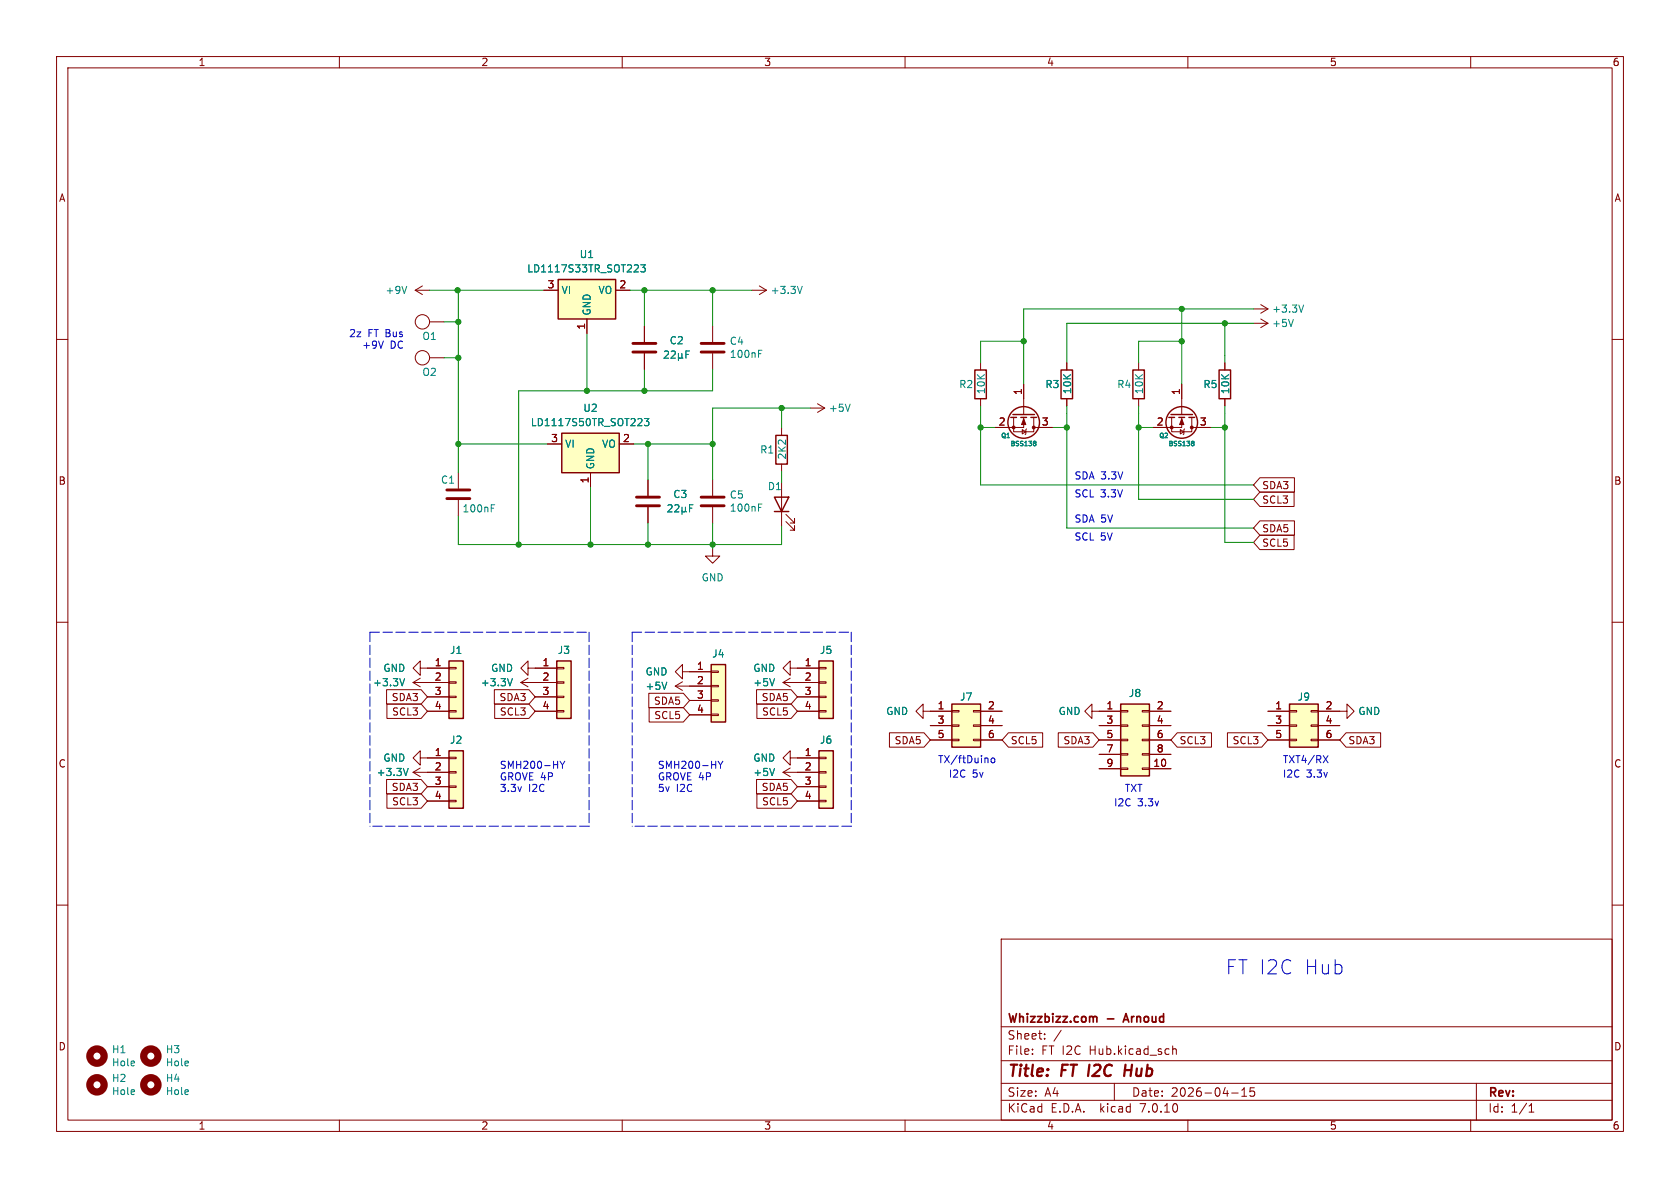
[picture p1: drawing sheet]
<svg xmlns="http://www.w3.org/2000/svg" width="297mm" height="210mm" viewBox="0 0 297 210" stroke-linecap="round" stroke-linejoin="round" font-family="sans-serif">
<g fill="none" stroke="#840000" stroke-width=".18">
<path d="M10 10h277v190h-277zM12 12h273v186h-273zM60 10v2M110 10v2M160 10v2M210 10v2M260 10v2M10 60h2M73.4 51.3h2.5M73.4 51.3l1.3 .8M74.7 50.5l-1.3 .8M75.9 56.9h2.6"/>
<path d="M96.1 51.3h2.6M103.8 56.4v2.5M108.8 51.3h2.6M113.9 57.7v2.8M126 57.7v2.8M133 51.3h2.5M134.2 50.5l1.3 .8M135.5 51.3l-1.3 .8M221.6 57.2h2.6M221.6 54.6h2.6M222.9 56.4l1.3 .8M222.9 53.8l1.3 .8"/>
<path d="M224.2 57.2l-1.3 .7M224.2 54.6l-1.3 .8M285 60h2M75.9 63.2h2.6M96.8 78.5h2.5M109.5 78.5h2.5M113.9 62.5v2.8M126 62.5v2.8M138.2 75.7v1.3M143.3 72.1h2.5M144.5 71.4l1.3 .7M145.8 72.1l-1.3 .8"/>
<path d="M173.4 64.1v1.3M173.4 70.5v1.3M179.2 73.8v2.5h3.6v-2.5M180.7 75.9l.7 .4-.7 .4zM181 73.8v1.8h-5.1M181 67.9v5.4M181.5 75.8l-.1 .1v.8l-.2 .1M182.8 75.6h3.3M188.6 64.1v1.3M188.6 70.5v1.3M201.3 64.1v1.3M201.3 70.5v1.3"/>
<path d="M207.1 73.8v2.5h3.6v-2.5M208.7 75.9l.6 .4-.6 .4zM208.9 73.8v1.8h-5.1M208.9 67.9v5.4M209.4 75.8l-.1 .1v.8l-.1 .1M210.7 75.6h3.3M216.5 64.1v1.3M216.5 70.5v1.3M81 83.6v2.8M81 88.4v2.8M104.4 83.6v2.5M114.6 84.8v2.8"/>
<path d="M114.6 89.7v2.8M126 97v1.3h1.3l-1.3 1.3-1.3-1.3h1.3M126 84.8v2.8M126 89.7v2.8M138.2 82v1.3M138.2 85.3v7.7M138.9 92.2l1.6 1.5v-.7v.7h-.8M138.9 90.9l1.6 1.6v-.8v.8h-.8M222.7 84.5h6.1v2.5h-6.1l-1.1-1.3zM222.7 87h6.1v2.5h-6.1l-1.1-1.2zM222.7 92.1h6.1v2.5h-6.1l-1.1-1.3zM222.7 94.6h6.1v2.6h-6.1l-1.1-1.3z"/>
<path d="M10 110h2M74.3 118.1v-1.3l-1.3 1.3 1.3 1.3v-1.3h5.1M74.3 119.9l-1.3 .8M79.4 118h1.2v.2h-1.2zM93.3 118.1v-1.3l-1.2 1.3 1.2 1.3v-1.3h5.1M93.3 119.9l-1.2 .8M98.4 118h1.3v.2h-1.3zM120.6 118.7v-1.2l-1.2 1.2 1.2 1.3v-1.3h5.1M125.7 118.6h1.3v.3h-1.3zM139.7 118.1v-1.3l-1.3 1.3 1.3 1.3v-1.3h5.1M139.7 119.9l-1.3 .8M144.8 118h1.2v.2h-1.2z"/>
<path d="M285 110h2M68.3 137.8h6.2l1.1 1.3-1.1 1.2h-6.2zM68.3 121.9h6.2l1.1 1.3-1.1 1.3h-6.2zM68.4 124.5h6.1l1.1 1.2-1.1 1.3h-6.1zM73 136.5h6.4M73 136.5l1.3 .8M73 120.7h6.4M73 120.7l1.3 .7M74.3 134v-1.3l-1.3 1.3 1.3 1.3v-1.3h5.1M74.3 135.8l-1.3 .7M75.6 139.1h3.8M75.6 123.2h3.8"/>
<path d="M75.6 125.7h3.8M79.4 138.9h1.2v.3h-1.2zM79.4 136.4h1.2v.3h-1.2zM79.4 133.9h1.2v.2h-1.2zM79.4 125.6h1.2v.3h-1.2zM79.4 123.1h1.2v.2h-1.2zM79.4 120.5h1.2v.3h-1.2zM87.4 121.9h6.1l1.1 1.3-1.1 1.3h-6.1zM87.5 124.5h6l1.1 1.2-1.1 1.3h-6zM92.1 120.7l1.2 .7M92.1 120.7h6.3M94.6 123.2h3.8"/>
<path d="M94.6 125.7h3.8M98.4 125.6h1.3v.3h-1.3zM98.4 123.1h1.3v.2h-1.3zM98.4 120.5h1.3v.3h-1.3zM114.7 122.6h6.1l1.1 1.2-1.1 1.3h-6.1zM114.8 125.1h6l1.1 1.3-1.1 1.2h-6zM119.4 121.3h6.3M119.4 121.3l1.2 .7M120.6 120.5l-1.2 .8M121.9 123.8h3.8M121.9 126.4h3.8M125.7 126.2h1.3v.3h-1.3z"/>
<path d="M125.7 123.7h1.3v.3h-1.3zM125.7 121.2h1.3v.2h-1.3zM133.7 121.9h6.2l1.1 1.3-1.1 1.3h-6.2zM133.7 137.8h6.2l1.1 1.3-1.1 1.2h-6.2zM133.8 124.5h6.1l1.1 1.2-1.1 1.3h-6.1zM138.4 136.5h6.4M138.4 120.7h6.4M138.4 136.5l1.3 .8M138.4 120.7l1.3 .7M139.7 134v-1.3l-1.3 1.3 1.3 1.3v-1.3h5.1M139.7 135.8l-1.3 .7M141 139.1h3.8"/>
<path d="M141 123.2h3.8M141 125.7h3.8M144.8 138.9h1.2v.3h-1.2zM144.8 136.4h1.2v.3h-1.2zM144.8 133.9h1.2v.2h-1.2zM144.8 125.6h1.2v.3h-1.2zM144.8 123.1h1.2v.2h-1.2zM144.8 120.5h1.2v.3h-1.2zM157.2 129.5h6.2l1.1 1.3-1.1 1.3h-6.2zM163.2 125.7v-1.2l-1.3 1.2 1.3 1.3v-1.3h5.1M164.5 128.3h3.8M164.5 130.8h3.8"/>
<path d="M168.3 130.7h1.2v.2h-1.2zM168.3 128.1h1.2v.3h-1.2zM168.3 125.6h1.2v.3h-1.2zM172.1 130.7h1.3v.2h-1.3zM172.1 128.1h1.3v.3h-1.3zM172.1 125.6h1.3v.3h-1.3zM173.4 125.7h3.8M173.4 128.3h3.8M173.4 130.8h3.8M178.3 129.5h6v2.6h-6l-1.1-1.3zM187.1 129.5h6.1l1.1 1.3-1.1 1.3h-6.1zM193 125.7v-1.2l-1.2 1.2 1.2 1.3v-1.3h5.1"/>
<path d="M194.3 128.3h3.8M194.3 130.8h3.8M194.3 135.9h3.8M194.3 133.4h3.8M198.1 135.8h1.3v.2h-1.3zM198.1 133.2h1.3v.3h-1.3zM198.1 130.7h1.3v.2h-1.3zM198.1 128.1h1.3v.3h-1.3zM198.1 125.6h1.3v.3h-1.3zM201.9 135.8h1.3v.2h-1.3zM201.9 133.2h1.3v.3h-1.3zM201.9 130.7h1.3v.2h-1.3z"/>
<path d="M201.9 128.1h1.3v.3h-1.3zM201.9 125.6h1.3v.3h-1.3zM203.2 125.7h3.8M203.2 128.3h3.8M203.2 130.8h3.8M203.2 135.9h3.8M203.2 133.4h3.8M208.1 129.5h6.1v2.6h-6.1l-1.1-1.3zM217 129.5h6l1.2 1.3-1.2 1.3h-6zM224.2 125.7h3.8M224.2 128.3h3.8M224.2 130.8h3.8"/>
<path d="M228 130.7h1.2v.2h-1.2zM228 128.1h1.2v.3h-1.2zM228 125.6h1.2v.3h-1.2zM231.8 130.7h1.2v.2h-1.2zM231.8 128.1h1.2v.3h-1.2zM231.8 125.6h1.2v.3h-1.2zM233 125.7h5.1v-1.2l1.3 1.2-1.3 1.3v-1.3M233 128.3h3.9M233 130.8h3.9M238 129.5h6.1v2.6h-6.1l-1.1-1.3zM10 160h2M68.4 140.3h6.1l1.1 1.3-1.1 1.3h-6.1z"/>
<path d="M75.6 141.6h3.8M79.4 141.5h1.2v.2h-1.2zM133.8 140.3h6.1l1.1 1.3-1.1 1.3h-6.1zM141 141.6h3.8M144.8 141.5h1.2v.2h-1.2zM285 160h2M177 166h108v32h-108zM60 198v2M110 198v2M160 198v2M177 194.5h108M177 191.5h108"/>
<path d="M177 187.5h108M177 181.5h108M182.5 186.3v.1M182.5 185.5v.1M184.7 183.6v.1M184.7 182.8v.1M187.6 182.1l-1.3 2M197 191.5v3M207.3 184.9v1.5M207.3 185.5l.2-.1 .4 .1 .1 .9M210 198v2M217.7 193.2h1.2"/>
<path d="M219.5 193.8h.9M219.5 192.7l.5-.4v1.5M221.7 192.3h-.7v.7l.2-.1h.5l.1 .3-.1 .5-.2 .1-.5-.1M260 198v2M261 191.5v6.5M270.3 196.6h.9M270.3 195.5l.4-.4v1.5"/>
<circle cx="74.7" cy="56.9" r="1.27"/>
<circle cx="74.7" cy="63.2" r="1.27"/>
</g>
<path d="M198.9 189.2h1.1M199 188.2l-.3 2" fill="none" stroke="#840000" stroke-width=".4"/>
<path d="M193.3 179.8h.5l.1 .9M199.1 179.2l-.5 1.5M198.7 180.3h.7" fill="none" stroke="#840000" stroke-width=".3"/>
<g fill="#ffffc2" stroke="#ffffc2" stroke-width=".18">
<path d="M79.4 132.7h2.5v10.2h-2.5z"/>
<path d="M79.4 116.8h2.5v10.2h-2.5z"/>
<path d="M98.4 116.8h2.6v10.2h-2.6z"/>
<path d="M168.3 124.5h5.1v7.6h-5.1z"/>
<path d="M228 124.5h5v7.6h-5z"/>
<path d="M198.1 124.5h5.1v12.7h-5.1z"/>
<path d="M144.8 132.7h2.5v10.2h-2.5z"/>
<path d="M144.8 116.8h2.5v10.2h-2.5z"/>
<path d="M125.7 117.5h2.6v10.1h-2.6z"/>
<path d="M98.7 49.4h10.1v7h-10.1z"/>
<path d="M99.3 76.6h10.2v7h-10.2z"/>
</g>
<g fill="none" stroke="#840000" stroke-width=".25">
<path d="M98.7 49.4h10.1v7h-10.1zM99.3 76.6h10.2v7h-10.2zM137.2 77h2v5h-2zM172.3 65.4h2.1v5.1h-2.1zM178.7 73.8h1M179.1 73.3h3.8M180.5 73.8h1M182.2 73.8h1.1M187.6 65.4h2v5.1h-2zM200.3 65.4h2v5.1h-2zM206.6 73.8h1M207 73.3h3.8"/>
<path d="M208.4 73.8h1M210.2 73.8h1M215.5 65.4h2.1v5.1h-2.1zM136.9 87.9h2.5l-1.2 2.5zM136.9 90.4h2.5M79.4 116.8h2.5v10.2h-2.5zM98.4 116.8h2.6v10.2h-2.6zM125.7 117.5h2.6v10.1h-2.6zM144.8 116.8h2.5v10.2h-2.5zM79.4 132.7h2.5v10.2h-2.5zM144.8 132.7h2.5v10.2h-2.5zM168.3 124.5h5.1v7.6h-5.1z"/>
<path d="M198.1 124.5h5.1v12.7h-5.1zM228 124.5h5v7.6h-5z"/>
<circle cx="181" cy="74.7" r="2.79"/>
<circle cx="208.9" cy="74.7" r="2.79"/>
</g>
<g fill="none" stroke="#008484" stroke-width=".18">
<path d="M71.9 50.6l-.4 1.3M113.3 46.8h.8l-.5 .5 .4 .1v.6l-.2 .1-.5-.1M141.8 50.6l-.4 1.3M228.7 56.5l-.5 1.2M230.5 53.9l-.5 1.3M113.9 74h.8l-.4 .5 .3 .1v.5l-.1 .2-.6-.2M117.5 62.2l.4-.2 .3 .4-.8 .9h.8M118.7 62.2l.5-.2 .2 .4-.8 .9h.8M119.9 63.1l.2 .2h.3l.1-.2M119.9 62.5v1.2M120.5 63.1l.2 .2M120.5 62.5v.6"/>
<path d="M121.3 62.7h.4M121.9 62h-.6v1.3M134.1 62.5h.4M134.1 61.9h.6M150.3 71.4l-.4 1.3M182.8 78l.3 .2-.1 .1M182.8 78.3h.2M183 78.3l.1 .3-.3 .2M210.8 78l.3 .2-.2 .1M210.8 78.3h.1M210.9 78.3l.2 .3-.3 .2M86.9 89.2h.6"/>
<path d="M86.9 89.8h.4M118.1 89.3l.5-.1 .2 .4-.8 .9h.8M119.3 89.3l.5-.1 .2 .4-.8 .9h.8M120.6 90.3l.2 .2h.2l.2-.2M120.6 89.6v1.3M121.2 90.3l.2 .2M121.2 89.6v.7M121.9 89.8h.4M122.5 89.2h-.6v1.3M134.1 89.7h.4M134.1 89.1h.6M71.5 120l-.4 1.2"/>
<path d="M90.6 120l-.5 1.2M136.9 120l-.4 1.2M72.2 135.8l-.5 1.3M117.9 120.6l-.4 1.3M136.9 135.8l-.4 1.3"/>
</g>
<path d="M111.9 60.7h4.1M111.9 62.2h4.1M124 60.7h4M124 62.2h4M79 88.1h4.1M79 86.6h4.1M112.5 89.4h4.1M112.5 87.9h4.1M124 89.4h4M124 87.9h4" fill="none" stroke="#840000" stroke-width=".51"/>
<g fill="none" stroke="#840000" stroke-width="1.3">
<circle cx="17.1" cy="186.7" r="1.27"/>
<circle cx="17.1" cy="191.8" r="1.27"/>
<circle cx="26.7" cy="186.7" r="1.27"/>
<circle cx="26.7" cy="191.8" r="1.27"/>
</g>
<g fill="#840000" stroke="#840000" stroke-width=".18">
<path d="M181 74l.4 1.1h-.8z"/>
<path d="M208.9 74l.4 1.1h-.8z"/>
<circle cx="179.2" cy="75.6" r=".25"/>
<circle cx="182.8" cy="75.6" r=".25"/>
<circle cx="207.1" cy="75.6" r=".25"/>
<circle cx="210.7" cy="75.6" r=".25"/>
</g>
<path d="M67.8 60.3l-.5 1.3M99 134.6l.4 .6M99.4 135.2v.6M99.9 134.6l-.5 .6M126.9 134.6l.5 .6M127.4 135.2v.6M127.8 134.6l-.4 .6M174.6 134.1l.1 .7M175.3 134.1l.3-.1 .3 .2v.4l-.3 .2h-.3l-.1-.2zM233.9 133.6l.9 1.2M234.8 133.6l-.9 1.2" fill="none" stroke="#0000c2" stroke-width=".18"/>
<path d="M65.4 111.8v34.3M65.4 111.8h38.7M104.1 111.8v34.3M111.8 111.8v34.3M111.8 111.8h38.7M150.5 111.8v34.3M104.1 146.1h-38.7M150.5 146.1h-38.7" fill="none" stroke="#0000c2" stroke-width=".18" stroke-dasharray="1.7 .6"/>
<g fill="none" stroke="#008400" stroke-width=".18">
<path d="M75.9 51.3h20.2M78.5 56.9h2.5M80.9 51.3v-.1h.1v32.4M103.8 58.9v10.2M111.4 51.3h21.6M113.9 51.3v6.4M126 51.3v6.4M208.9 54.6v13.3M216.5 57.2v6.9M221.6 57.2h-33v6.9M221.6 54.6h-40.6v13.3M78.5 63.2h2.5"/>
<path d="M81 78.5h15.8M112 78.5h14M113.9 65.3v3.8M114.6 78.5v6.3M126 65.3v3.8h-34.3v27.3M138.2 72.1v3.6M143.3 72.1h-17.3v12.7M173.4 71.8v13.9h48.2M173.4 75.6h2.5M181 60.3h-7.6v3.8M186.1 75.6h2.5M188.6 71.8v21.5h33"/>
<path d="M201.3 71.8v16.5h20.3M201.3 75.6h2.5M208.9 60.3h-7.6v3.8M214 75.6h2.5M216.5 71.8v24.1h5.1M81 91.2v5.1h57.2v-3.3M104.4 86.1v10.2M114.6 92.5v3.9M126 92.5v4.5M138.2 83.3v2"/>
</g>
<g fill="#008400" stroke="#008400" stroke-width=".18">
<circle cx="126" cy="51.3" r=".46"/>
<circle cx="173.4" cy="75.6" r=".46"/>
<circle cx="138.2" cy="72.1" r=".46"/>
<circle cx="181" cy="60.3" r=".46"/>
<circle cx="113.9" cy="69.1" r=".46"/>
<circle cx="80.9" cy="51.3" r=".46"/>
<circle cx="113.9" cy="51.3" r=".46"/>
<circle cx="103.8" cy="69.1" r=".46"/>
<circle cx="104.4" cy="96.3" r=".46"/>
<circle cx="91.7" cy="96.3" r=".46"/>
<circle cx="81" cy="78.5" r=".46"/>
<circle cx="81" cy="63.2" r=".46"/>
<circle cx="81" cy="56.9" r=".46"/>
<circle cx="188.6" cy="75.6" r=".46"/>
<circle cx="216.5" cy="57.2" r=".46"/>
<circle cx="208.9" cy="60.3" r=".46"/>
<circle cx="208.9" cy="54.6" r=".46"/>
<circle cx="114.6" cy="78.5" r=".46"/>
<circle cx="126" cy="78.5" r=".46"/>
<circle cx="114.6" cy="96.3" r=".46"/>
<circle cx="126" cy="96.3" r=".46"/>
<circle cx="201.3" cy="75.6" r=".46"/>
<circle cx="216.5" cy="75.6" r=".46"/>
</g>
<g font-size="3.5" fill="#0000c2">
<text x="216.5" y="172.5">FT I2C</text>
<text x="230.4" y="172.5">Hub</text>
</g>
<g font-size="2.8" fill="#840000">
<text x="178" y="190.9">Title:</text>
<text x="187.7" y="190.9">FT I2C</text>
<text x="200.4" y="190.9">Hub</text>
</g>
<g font-size="2.1" fill="#840000">
<text x="178" y="184">Sheet:</text>
<text x="178" y="181.2">Whizzbizz.com</text>
<text x="195.8" y="181.2">-</text>
<text x="199.4" y="181.2">Arnoud</text>
<text x="178" y="186.7">File:</text>
<text x="184.1" y="186.7">FT I2C</text>
<text x="192.8" y="186.7">Hub.kicad_sch</text>
<text x="178" y="196.9">KiCad</text>
<text x="178" y="194.1">Size:</text>
<text x="184.7" y="194.1">A4</text>
<text x="185.7" y="196.9">E.D.A.</text>
<text x="194.6" y="196.9">kicad</text>
<text x="200" y="194.1">Date:</text>
<text x="201.8" y="196.9">7.0.10</text>
<text x="207" y="194.1">2026-04-15</text>
<text x="263" y="194.3">Rev:</text>
<text x="263" y="196.9">Id:</text>
<text x="267.1" y="196.9">1/1</text>
</g>
<g font-size="1.8" fill="#840000">
<text x="35" y="11.9">1</text>
<text x="85" y="11.9">2</text>
<text x="135" y="11.9">3</text>
<text x="185" y="11.9">4</text>
<text x="235" y="11.9">5</text>
<text x="285" y="11.9">6</text>
<text x="10.3" y="35.9">A</text>
<text x="285.3" y="35.9">A</text>
<text x="96.7" y="51.1">3</text>
<text x="109.4" y="51.1">2</text>
<text x="103.5" y="58.4" transform="rotate(-90 103.5 58.4)">1</text>
<text x="180.7" y="69.9" transform="rotate(-90 180.7 69.9)">1</text>
<text x="208.7" y="69.9" transform="rotate(-90 208.7 69.9)">1</text>
<text x="176.5" y="75.3">2</text>
<text x="184.1" y="75.3">3</text>
<text x="204.4" y="75.3">2</text>
<text x="212" y="75.3">3</text>
<text x="97.3" y="78.2">3</text>
<text x="110" y="78.2">2</text>
<text x="10.3" y="85.9">B</text>
<text x="104.1" y="85.5" transform="rotate(-90 104.1 85.5)">1</text>
<text x="223" y="86.7">SDA3</text>
<text x="223" y="89.2">SCL3</text>
<text x="285.3" y="85.9">B</text>
<text x="223" y="94.3">SDA5</text>
<text x="223" y="96.8">SCL5</text>
<text x="76.8" y="117.9">1</text>
<text x="95.8" y="117.9">1</text>
<text x="123.1" y="118.5">1</text>
<text x="142.2" y="117.9">1</text>
<text x="69.2" y="124.1">SDA3</text>
<text x="76.8" y="120.4">2</text>
<text x="76.8" y="122.9">3</text>
<text x="76.8" y="125.5">4</text>
<text x="88.2" y="124.1">SDA3</text>
<text x="95.8" y="120.4">2</text>
<text x="95.8" y="122.9">3</text>
<text x="95.8" y="125.5">4</text>
<text x="115.5" y="124.8">SDA5</text>
<text x="123.1" y="121">2</text>
<text x="123.1" y="123.6">3</text>
<text x="134.6" y="124.1">SDA5</text>
<text x="142.2" y="120.4">2</text>
<text x="142.2" y="122.9">3</text>
<text x="142.2" y="125.5">4</text>
<text x="165.7" y="125.5">1</text>
<text x="174.6" y="125.5">2</text>
<text x="195.5" y="125.5">1</text>
<text x="204.4" y="125.5">2</text>
<text x="225.4" y="125.5">1</text>
<text x="234.2" y="125.5">2</text>
<text x="69.2" y="126.7">SCL3</text>
<text x="88.3" y="126.7">SCL3</text>
<text x="115.6" y="127.3">SCL5</text>
<text x="123.1" y="126.1">4</text>
<text x="134.6" y="126.7">SCL5</text>
<text x="158.1" y="131.8">SDA5</text>
<text x="165.7" y="128">3</text>
<text x="165.7" y="130.6">5</text>
<text x="174.6" y="128">4</text>
<text x="174.6" y="130.6">6</text>
<text x="178.6" y="131.8">SCL5</text>
<text x="187.9" y="131.8">SDA3</text>
<text x="195.5" y="128">3</text>
<text x="195.5" y="130.6">5</text>
<text x="204.4" y="128">4</text>
<text x="204.4" y="130.6">6</text>
<text x="208.4" y="131.8">SCL3</text>
<text x="217.8" y="131.8">SCL3</text>
<text x="225.4" y="128">3</text>
<text x="225.4" y="130.6">5</text>
<text x="234.2" y="128">4</text>
<text x="234.2" y="130.6">6</text>
<text x="238.3" y="131.8">SDA3</text>
<text x="10.3" y="135.9">C</text>
<text x="76.8" y="133.7">1</text>
<text x="76.8" y="136.3">2</text>
<text x="142.2" y="133.7">1</text>
<text x="142.2" y="136.3">2</text>
<text x="195.5" y="133.1">7</text>
<text x="195.5" y="135.6">9</text>
<text x="203.8" y="135.6">10</text>
<text x="204.4" y="133.1">8</text>
<text x="285.3" y="135.9">C</text>
<text x="69.2" y="140">SDA3</text>
<text x="69.2" y="142.6">SCL3</text>
<text x="76.8" y="138.8">3</text>
<text x="76.8" y="141.4">4</text>
<text x="134.6" y="140">SDA5</text>
<text x="134.6" y="142.6">SCL5</text>
<text x="142.2" y="138.8">3</text>
<text x="142.2" y="141.4">4</text>
<text x="10.3" y="185.9">D</text>
<text x="285.3" y="185.9">D</text>
<text x="35" y="199.9">1</text>
<text x="85" y="199.9">2</text>
<text x="135" y="199.9">3</text>
<text x="185" y="199.9">4</text>
<text x="235" y="199.9">5</text>
<text x="285" y="199.9">6</text>
</g>
<g font-size="1.8" fill="#008484">
<text x="102.4" y="45.8">U1</text>
<text x="68.1" y="52.2">+9V</text>
<text x="93.1" y="48.4">LD1117S33TR_SOT223</text>
<text x="99.2" y="52.2">VI</text>
<text x="105.7" y="52.2">VO</text>
<text x="136.2" y="52.2">+3.3V</text>
<text x="104.6" y="55.9" transform="rotate(-90 104.6 55.9)">GND</text>
<text x="224.8" y="58">+5V</text>
<text x="224.8" y="55.5">+3.3V</text>
<text x="74.6" y="60.3">O1</text>
<text x="118.3" y="61.1">C2</text>
<text x="128.9" y="61.2">C4</text>
<text x="128.9" y="63.5">100nF</text>
<text x="74.6" y="66.6">O2</text>
<text x="169.5" y="68.8">R2</text>
<text x="174.3" y="69.8" transform="rotate(-90 174.3 69.8)">10K</text>
<text x="184.7" y="68.8">R3</text>
<text x="189.6" y="69.8" transform="rotate(-90 189.6 69.8)">10K</text>
<text x="197.4" y="68.8">R4</text>
<text x="202.3" y="69.8" transform="rotate(-90 202.3 69.8)">10K</text>
<text x="212.7" y="68.8">R5</text>
<text x="217.5" y="69.8" transform="rotate(-90 217.5 69.8)">10K</text>
<text x="93.7" y="75.5">LD1117S50TR_SOT223</text>
<text x="103" y="73">U2</text>
<text x="146.4" y="73">+5V</text>
<text x="99.8" y="79.3">VI</text>
<text x="105.3" y="83.1" transform="rotate(-90 105.3 83.1)">GND</text>
<text x="106.3" y="79.3">VO</text>
<text x="134.3" y="80.4">R1</text>
<text x="139.1" y="81.3" transform="rotate(-90 139.1 81.3)">2K2</text>
<text x="77.9" y="85.7">C1</text>
<text x="118.9" y="88.2">C3</text>
<text x="128.9" y="88.3">C5</text>
<text x="135.6" y="86.8">D1</text>
<text x="81.7" y="90.8">100nF</text>
<text x="128.9" y="90.7">100nF</text>
<text x="123.9" y="103">GND</text>
<text x="67.7" y="119">GND</text>
<text x="79.5" y="115.8">J1</text>
<text x="86.7" y="119">GND</text>
<text x="98.5" y="115.8">J3</text>
<text x="114" y="119.6">GND</text>
<text x="125.8" y="116.4">J4</text>
<text x="133.1" y="119">GND</text>
<text x="144.9" y="115.8">J5</text>
<text x="65.9" y="121.5">+3.3V</text>
<text x="84.9" y="121.5">+3.3V</text>
<text x="114" y="122.1">+5V</text>
<text x="133.1" y="121.5">+5V</text>
<text x="169.6" y="124.1">J7</text>
<text x="199.5" y="123.4">J8</text>
<text x="229.3" y="124.1">J9</text>
<text x="79.5" y="131.7">J2</text>
<text x="144.9" y="131.7">J6</text>
<text x="156.6" y="126.6">GND</text>
<text x="187.1" y="126.6">GND</text>
<text x="240" y="126.6">GND</text>
<text x="66.5" y="137.4">+3.3V</text>
<text x="67.7" y="134.8">GND</text>
<text x="133.1" y="137.4">+5V</text>
<text x="133.1" y="134.8">GND</text>
<text x="19.7" y="188.7">Hole</text>
<text x="19.7" y="186.4">H1</text>
<text x="19.7" y="191.5">H2</text>
<text x="29.2" y="188.7">Hole</text>
<text x="29.2" y="186.4">H3</text>
<text x="29.2" y="191.5">H4</text>
<text x="19.7" y="193.8">Hole</text>
<text x="29.2" y="193.8">Hole</text>
</g>
<g font-size="1.8" fill="#0000c2">
<text x="61.6" y="59.7">2z</text>
<text x="65" y="59.7">FT Bus</text>
<text x="63.9" y="61.7">+9V</text>
<text x="69" y="61.7">DC</text>
<text x="189.9" y="84.8">SDA 3.3V</text>
<text x="189.9" y="88">SCL 3.3V</text>
<text x="189.9" y="95.6">SCL 5V</text>
<text x="189.9" y="92.5">SDA 5V</text>
<text x="88.3" y="136">SMH200-HY</text>
<text x="116.2" y="136">SMH200-HY</text>
<text x="165.7" y="135">TX/ftDuino</text>
<text x="167.6" y="137.5">I2C</text>
<text x="171.9" y="137.5">5v</text>
<text x="226.7" y="135">TXT4/RX</text>
<text x="226.7" y="137.5">I2C</text>
<text x="231" y="137.5">3.3v</text>
<text x="88.3" y="138">GROVE 4P</text>
<text x="88.3" y="140.1">3.3v</text>
<text x="93.4" y="140.1">I2C</text>
<text x="116.2" y="138">GROVE 4P</text>
<text x="116.2" y="140.1">5v</text>
<text x="119.6" y="140.1">I2C</text>
<text x="196.8" y="142.6">I2C</text>
<text x="198.8" y="140.1">TXT</text>
<text x="201.1" y="142.6">3.3v</text>
</g>
<g font-size="1.1" fill="#008484">
<text x="176.9" y="77.6">Q1</text>
<text x="204.8" y="77.6">Q2</text>
<text x="178.5" y="79.1">BSS138</text>
<text x="206.5" y="79.1">BSS138</text>
</g>
</svg>
